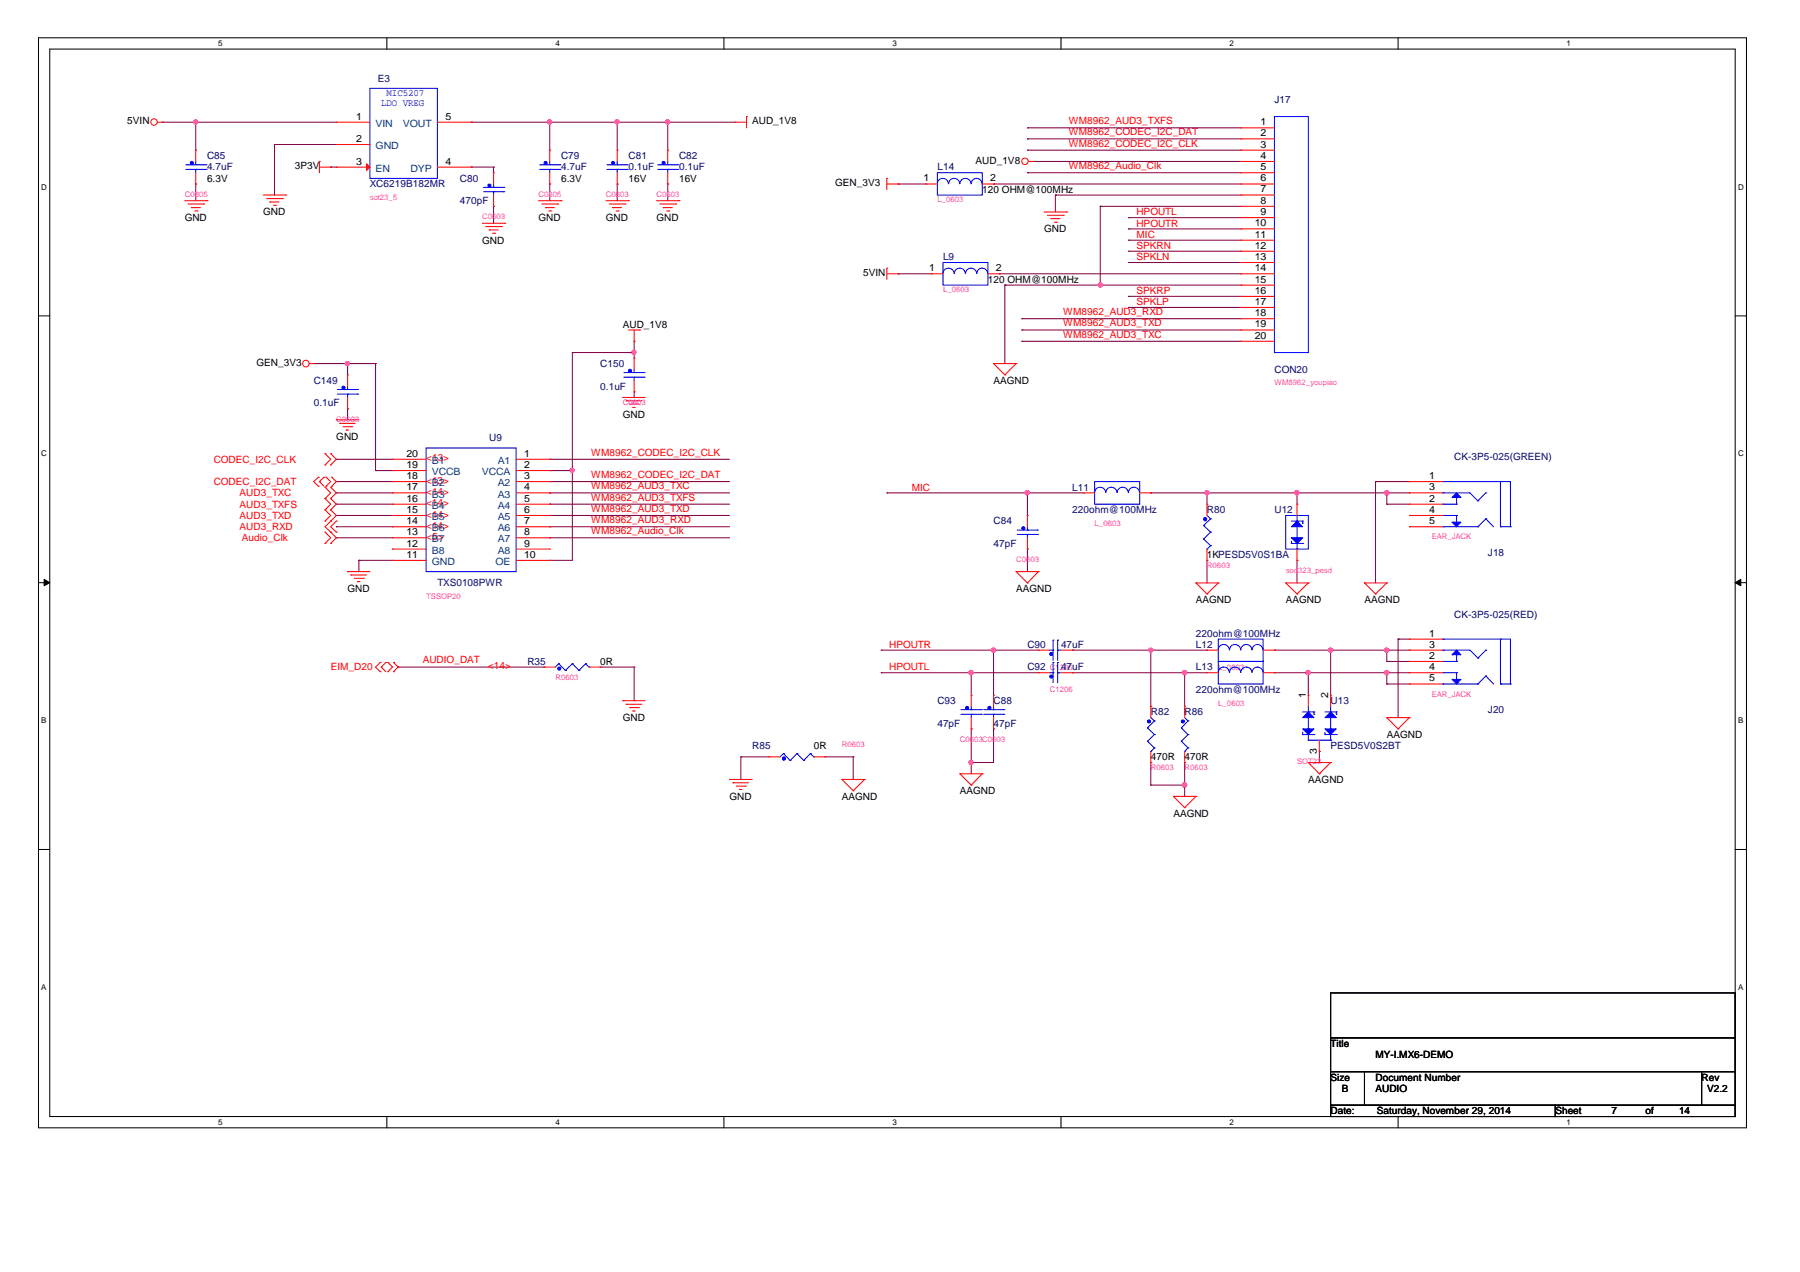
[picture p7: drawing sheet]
<svg xmlns="http://www.w3.org/2000/svg" width="297mm" height="210mm" viewBox="0 0 297 210" stroke-linecap="round" stroke-linejoin="round" font-family="sans-serif">
<path d="M6.3 6.2h281.9v179.9h-281.9zM8.2 8.1h278.1v176.1h-278.1z" fill="none" stroke="#000" stroke-width=".17"/>
<g fill="#fff">
<path d="M36 6.4h.7v1.5h-.7z"/>
<path d="M36 184.5h.7v1.4h-.7z"/>
</g>
<path d="M63.8 6.2v1.9M63.8 184.2v1.9" fill="none" stroke="#000" stroke-width=".17"/>
<g fill="#fff">
<path d="M91.7 6.4h.7v1.5h-.7z"/>
<path d="M91.7 184.5h.7v1.4h-.7z"/>
</g>
<path d="M119.5 6.2v1.9M119.5 184.2v1.9" fill="none" stroke="#000" stroke-width=".17"/>
<g fill="#fff">
<path d="M147.3 6.4h.7v1.5h-.7z"/>
<path d="M147.3 184.5h.7v1.4h-.7z"/>
</g>
<path d="M175.1 6.2v1.9M175.1 184.2v1.9" fill="none" stroke="#000" stroke-width=".17"/>
<g fill="#fff">
<path d="M202.9 6.4h.7v1.5h-.7z"/>
<path d="M202.9 184.5h.7v1.4h-.7z"/>
</g>
<path d="M230.7 6.2v1.9M230.7 184.2v1.9" fill="none" stroke="#000" stroke-width=".17"/>
<g fill="#fff">
<path d="M258.5 6.4h.7v1.5h-.7z"/>
<path d="M258.5 184.5h.7v1.4h-.7z"/>
<path d="M6.8 30.1h.9v1.5h-.9z"/>
<path d="M286.8 30.1h.9v1.5h-.9z"/>
<path d="M6.8 74.1h.9v1.5h-.9z"/>
<path d="M286.8 74.1h.9v1.5h-.9z"/>
</g>
<path d="M6.3 52.1h1.9M286.3 52.1h1.9" fill="none" stroke="#000" stroke-width=".17"/>
<g fill="#fff">
<path d="M6.8 118.2h.9v1.4h-.9z"/>
<path d="M286.8 118.2h.9v1.4h-.9z"/>
</g>
<path d="M6.3 96.2h1.9M286.3 96.2h1.9" fill="none" stroke="#000" stroke-width=".17"/>
<g fill="#000" stroke="#000" stroke-width=".17">
<path d="M7.3 95.6l.9 .6-.9 .5z" fill-rule="evenodd"/>
<path d="M286.3 96.2l1-.6v1.1z" fill-rule="evenodd"/>
</g>
<g fill="#fff">
<path d="M6.8 162.2h.8v1.5h-.8z"/>
<path d="M286.8 162.2h.8v1.5h-.8z"/>
</g>
<path d="M6.3 140.2h1.9M286.3 140.2h1.9M219.6 163.8h66.7v7.5h-66.7zM219.6 171.3h66.7v5.5h-66.7zM219.6 176.8h5.6v5.6h-5.6zM225.2 176.8h55.6v5.6h-55.6zM280.8 176.8h5.5v5.6h-5.5zM219.6 182.4h37.1v1.8h-37.1zM256.7 182.4h29.6v1.8h-29.6z" fill="none" stroke="#000" stroke-width=".17"/>
<g fill="none" stroke="#800040" stroke-width=".17">
<path d="M26.8 20.2h.1M26.8 20.2h28.7M32.3 20.2h.1M32.3 30.4h.1M32.3 20.2v4.6M32.3 30.4v2.7M45.3 23.8h.1M45.3 23.8h10.2M45.3 23.8v8.4M54.6 27.6h.1M54.6 27.6h.9M77.8 27.6h.1"/>
<path d="M77.8 20.2h.1M77.8 20.2h43.5M77.8 27.6h3.6M81.4 27.6h.1M81.4 34.1h.1M81.4 27.6v.9M81.4 34.1v2.7M90.7 20.2h.1M90.7 30.4h.1M90.7 20.2v4.6M90.7 30.4v2.7M101.9 20.2h.1"/>
<path d="M101.9 30.4h.1M101.9 20.2v4.6M101.9 30.4v2.7M110.2 20.2h.1M110.2 30.4h.1M110.2 20.2v4.6M110.2 30.4v2.7M148.2 30.4h.1M148.2 30.4h4.6M164 30.4h.1M164 30.4h40.8M169.5 22.9h.1"/>
<path d="M169.5 24.8h.1M169.5 21.1h.1M169.5 28.5h.1M169.5 22.9h35.3M169.5 24.8h35.3M169.5 21.1h35.3M169.5 28.5h35.3M170.5 26.6h.1M170.5 26.6h34.3M174.2 32.2h.1M174.2 32.2v2.8M174.2 32.2h30.6"/>
<path d="M181.6 34.1h.1M181.6 34.1h23.2M181.6 34.1v12.9M186.2 35.9h.1M186.2 39.6h.1M186.2 37.8h.1M186.2 35.9h18.6M186.2 39.6h18.6M186.2 37.8h18.6M94.4 58.2h.1M94.4 58.2v34.3h-3.7M94.4 58.2h10.2"/>
<path d="M104.6 56.3h.1M104.6 58.2h.1M104.6 56.3v2.8M148.2 45.2h.1M148.2 45.2h5.6M164.9 45.2h.1M164.9 45.2h39.9M165.8 47h.1M165.8 47v13M165.8 47h39M168.6 52.6h.1M168.6 54.5h.1"/>
<path d="M168.6 56.3h.1M168.6 52.6h36.2M168.6 54.5h36.2M168.6 56.3h36.2M181.6 47h.1M186.2 48.9h.1M186.2 50.7h.1M186.2 41.5h.1M186.2 43.3h.1M186.2 48.9h18.6M186.2 50.7h18.6M186.2 41.5h18.6"/>
<path d="M186.2 43.3h18.6M51.8 60h.1M51.8 60h10.2M55.5 75.8h.1M55.5 79.5h.1M55.5 75.8h9.3M55.5 79.5h9.3M57.4 67.5h.1M57.4 60h.1M57.4 60v1.9M57.4 67.5v1.8M62 77.7h.1"/>
<path d="M62 60h.1M62 77.7h2.8M62 60v17.7M90.7 77.7h.1M90.7 75.8h.1M90.7 79.5h.1M90.7 77.7h3.7M90.7 75.8h29.7M90.7 79.5h29.7M94.4 77.7h.1M104.6 64.7h.1M104.6 64.7v.9"/>
<path d="M227 79.5h.1M227 79.5h5.6M227 79.5v16.7M55.5 85.1h.1M55.5 86.9h.1M55.5 81.3h.1M55.5 83.2h.1M55.5 88.7h.1M55.5 85.1h9.3M55.5 86.9h9.3M55.5 81.3h9.3M55.5 83.2h9.3"/>
<path d="M55.5 88.7h9.3M59.2 92.5h.1M59.2 92.5h5.6M59.2 92.5v1.8M90.7 92.5h.1M90.7 81.3h.1M90.7 83.2h.1M90.7 85.1h.1M90.7 86.9h.1M90.7 88.7h.1M90.7 85.1h29.7M90.7 86.9h29.7"/>
<path d="M90.7 81.3h29.7M90.7 83.2h29.7M90.7 88.7h29.7M146.3 81.3h.1M146.3 81.3h32.5M169.5 81.3h.1M169.5 90.6h.1M169.5 81.3v3.8M169.5 90.6v3.7M189.9 81.3h.1M189.9 81.3h42.7M199.2 81.3h.1"/>
<path d="M199.2 92.5h.1M199.2 81.3v1.9M199.2 92.5v3.7M214 92.5h.1M214 81.3h.1M214 81.3v1.9M214 92.5v3.7M228.9 83.2h.1M228.9 81.3h.1M228.9 83.2h3.7M228.9 81.3v1.9M65.7 110.1h.1"/>
<path d="M65.7 110.1h24.1M99.1 110.1h5.5M104.6 115.6h.1M104.6 110.1h.1M104.6 110.1v5.5M145.4 111h.1M145.4 107.3h.1M145.4 111h26M145.4 107.3h26M160.3 111h.1M160.3 111v3.7M164 107.3h.1"/>
<path d="M164 107.3v7.4M177 107.3h.1M177 111h.1M177 111h22.2M177 107.3h22.2M189.9 107.3h.1M189.9 107.3v9.3M195.5 111h.1M195.5 111v5.6M210.3 107.3h.1M210.3 111h.1M210.3 111h22.3"/>
<path d="M210.3 107.3h22.3M215.9 111h.1M215.9 111v3.7M219.6 107.3h.1M219.6 107.3v7.4M228.9 109.1h.1M228.9 107.3h.1M228.9 112.9h.1M228.9 111h.1M228.9 109.1h3.7M228.9 107.3v1.8M228.9 111v1.9"/>
<path d="M228.9 112.9h3.7M230.7 105.5h.1M230.7 105.5h1.9M230.7 105.5v12.9M122.3 128.6h.1M122.3 124.9h.1M122.3 124.9h4.6M122.3 124.9v3.7M136.1 124.9h4.7M140.8 128.6h.1M140.8 124.9h.1M140.8 124.9v3.7"/>
<path d="M160.3 120.3h.1M160.3 125.8h.1M160.3 120.3v7.4M164 120.3h.1M164 120.3v5.5h-3.7M189.9 125.8h.1M189.9 129.6h.1M189.9 125.8v3.8M189.9 129.6h5.6M195.5 125.8h.1M195.5 129.6h.1M195.5 125.8v5.6"/>
<path d="M217.7 124h.1M217.7 124v1.8"/>
</g>
<g fill="#f0f" stroke="#f0f" stroke-width=".17">
<circle cx="57.3" cy="60" r=".34"/>
<circle cx="104.6" cy="58.1" r=".34"/>
<circle cx="94.4" cy="77.6" r=".34"/>
<circle cx="181.6" cy="47" r=".35"/>
<circle cx="90.7" cy="20.1" r=".36"/>
<circle cx="101.8" cy="20.1" r=".36"/>
<circle cx="110.2" cy="20.1" r=".36"/>
<circle cx="32.3" cy="20.1" r=".34"/>
<circle cx="160.2" cy="125.8" r=".34"/>
<circle cx="228.8" cy="107.3" r=".36"/>
<circle cx="228.8" cy="111" r=".37"/>
<circle cx="215.8" cy="111" r=".35"/>
<circle cx="189.9" cy="107.3" r=".34"/>
<circle cx="195.5" cy="111" r=".37"/>
<circle cx="195.5" cy="129.5" r=".37"/>
<circle cx="219.6" cy="107.3" r=".36"/>
<circle cx="169.5" cy="81.3" r=".35"/>
<circle cx="228.8" cy="81.3" r=".37"/>
<circle cx="214" cy="81.3" r=".37"/>
<circle cx="199.2" cy="81.3" r=".35"/>
<circle cx="160.2" cy="111" r=".35"/>
<circle cx="163.9" cy="107.3" r=".36"/>
</g>
<g fill="none" stroke="#f00" stroke-width=".17">
<path d="M123.2 19.2h.1M123.2 19.2v1.9M26 20.2h.8M26.8 20.2h.1M30.5 33.1h3.7M31 33.7h2.6M31.6 34.3h.1M31.6 34.3h1.5M32.1 34.8h.4M32.3 24.8h.1M32.3 30.4h.1M32.3 24.8v1.8"/>
<path d="M32.3 28.5v1.9M32.5 34.8h.1M33.6 33.7h.1M34.2 33.1h.1M43.4 32.2h3.8M44 32.8h2.6M44.5 33.3h.1M44.5 33.3h1.6M45.1 33.9h.4M45.5 33.9h.1M46.6 32.8h.1M47.2 32.2h.1"/>
<path d="M52.7 26.6h.1M52.7 27.6h1.9M52.7 26.6v1.9M54.6 27.6h.1M55.5 20.2h.1M55.5 23.8h.1M55.5 27.6h.1M55.5 20.2h5.5M55.5 27.6h5.5M55.5 23.8h5.5M72.2 20.2h5.6M72.2 27.6h5.6"/>
<path d="M77.8 27.6h.1M77.8 20.2h.1M79.6 36.8h3.7M80.1 37.4h2.7M80.7 37.9h.1M80.7 37.9h1.5M81.3 38.5h.3M81.4 28.5h.1M81.4 34.1h.1M81.4 28.5v1.9M81.4 32.2v1.9M81.6 38.5h.1"/>
<path d="M82.8 37.4h.1M83.3 36.8h.1M88.9 33.1h3.7M89.4 33.7h2.6M90 34.3h.1M90 34.3h1.5M90.6 34.8h.3M90.7 24.8h.1M90.7 30.4h.1M90.7 24.8v1.8M90.7 28.5v1.9M90.9 34.8h.1"/>
<path d="M92 33.7h.1M92.6 33.1h.1M100 33.1h3.7M100.5 33.7h2.7M101.1 34.3h.1M101.1 34.3h1.5M101.7 34.8h.3M101.9 24.8h.1M101.9 30.4h.1M101.9 24.8v1.8M101.9 28.5v1.9M102 34.8h.1"/>
<path d="M103.2 33.7h.1M103.7 33.1h.1M108.3 33.1h3.8M108.9 33.7h2.6M109.4 34.3h.1M109.4 34.3h1.6M110 34.8h.4M110.2 24.8h.1M110.2 30.4h.1M110.2 24.8v1.8M110.2 28.5v1.9M110.4 34.8h.1"/>
<path d="M111.5 33.7h.1M112.1 33.1h.1M121.3 20.2h.1M121.3 20.2h1.9M146.3 29.4h.1M146.3 29.4v1.9M146.3 30.4h1.9M148.2 30.4h.1M152.8 30.4h.1M152.8 30.4h1.9M162.1 30.4h1.9M164 30.4h.1"/>
<path d="M169.7 26.6h.8M170.5 26.6h.1M172.3 35h3.7M172.8 35.5h2.7M173.4 36.1h.1M173.4 36.1h1.5M174 36.7h.3M174.3 36.7h.1M175.5 35.5h.1M176 35h.1M204.8 21.1h.1M204.8 22.9h.1"/>
<path d="M204.8 24.8h.1M204.8 26.6h.1M204.8 28.5h.1M204.8 30.4h.1M204.8 32.2h.1M204.8 34.1h.1M204.8 35.9h.1M204.8 37.8h.1M204.8 39.6h.1M204.8 26.6h5.5M204.8 32.2h5.5M204.8 30.4h5.5"/>
<path d="M204.8 21.1h5.5M204.8 22.9h5.5M204.8 24.8h5.5M204.8 28.5h5.5M204.8 34.1h5.5M204.8 35.9h5.5M204.8 37.8h5.5M204.8 39.6h5.5M103.7 54.5h1.9M104.6 56.3h.1M104.6 59.1h.1M104.6 54.5v1.8"/>
<path d="M104.6 59.1v1.8M105.6 54.5h.1M146.3 44.3h.1M146.3 45.2h1.9M146.3 44.3v1.8M148.2 45.2h.1M153.8 45.2h.1M153.8 45.2h1.8M163 45.2h1.9M164.9 45.2h.1M204.8 41.5h.1M204.8 43.3h.1"/>
<path d="M204.8 45.2h.1M204.8 47h.1M204.8 48.9h.1M204.8 50.7h.1M204.8 52.6h.1M204.8 54.5h.1M204.8 56.3h.1M204.8 45.2h5.5M204.8 54.5h5.5M204.8 41.5h5.5M204.8 43.3h5.5M204.8 47h5.5"/>
<path d="M204.8 48.9h5.5M204.8 50.7h5.5M204.8 52.6h5.5M204.8 56.3h5.5M51.1 60h.7M51.8 60h.1M52.5 78.8h.1M52.5 78.8l-.7 .7 .7 .7M52.7 79.5h.1M52.7 79.5l.8 .7M53.5 78.8h.1M53.5 78.8l-.8 .7"/>
<path d="M53.6 76.7h.1M53.6 74.9h.1M53.6 74.9l1 .9-1 .9M53.8 78.8h.1M53.8 78.8l.8 .7-.8 .7M54.6 74.9h.1M54.6 76.7h.1M54.6 74.9l.9 .9-.9 .9M54.7 78.8h.1M54.7 78.8l.8 .7-.8 .7M55.5 69.3h.1M55.5 69.3h3.7"/>
<path d="M56 69.9h.1M56 69.9h2.6M56.6 70.4h1.5M57.1 71h.1M57.1 71h.4M57.4 61.9h.1M57.4 67.5h.1M57.4 61.9v1.8M57.4 65.6v1.9M58.1 70.4h.1M64.8 79.5h.1M64.8 77.7h.1"/>
<path d="M64.8 75.8h.1M64.8 79.5h5.5M64.8 75.8h5.5M64.8 77.7h5.5M85.2 79.5h5.5M85.2 75.8h5.5M85.2 77.7h5.5M90.7 75.8h.1M90.7 77.7h.1M90.7 79.5h.1M102.8 65.6h.1M102.8 65.6h3.7"/>
<path d="M103.3 66.1h.1M103.3 66.1h2.6M103.9 66.7h1.5M104.4 67.2h.1M104.4 67.2h.4M104.6 64.7h.1M104.6 62.8v1.9M105.4 66.7h.1M164 60h.1M164 60h3.7M164 60l1.8 1.9M165.8 61.9h.1"/>
<path d="M167.7 60h.1M167.7 60l-1.9 1.9M232.6 79.5h.1M232.6 79.5h5.5M52.5 80.2h.1M53.6 86h.1M53.6 84.1h.1M53.6 82.3h.1M53.6 80.4h.1M53.6 89.7h.1M53.6 87.8h.1M53.6 84.1l1 1-1 .9"/>
<path d="M53.6 80.4l1 .9-1 1M53.6 82.3l1 .9-1 .9M53.6 87.8l1 .9-1 1M53.8 80.2h.1M54.6 84.1h.1M54.6 86h.1M54.6 87.8h.1M54.6 80.4h.1M54.6 82.3h.1M54.6 89.7h.1M54.6 84.1l.9 1-1.9 1.8 1 .9M54.6 80.4l.9 .9-.9 1"/>
<path d="M54.6 82.3l.9 .9-.9 .9M54.6 87.8l.9 .9-.9 1M54.7 80.2h.1M55.5 86h.1M55.5 87.8h.1M55.5 86l-.9 .9 .9 .9M57.4 94.3h.1M57.4 94.3h3.6M57.9 94.9h.1M57.9 94.9h2.6M58.5 95.4h1.4M59 96h.1"/>
<path d="M59 96h.4M59.9 95.4h.1M64.8 86.9h.1M64.8 85.1h.1M64.8 83.2h.1M64.8 81.3h.1M64.8 92.5h.1M64.8 90.6h.1M64.8 88.7h.1M64.8 86.9h5.5M64.8 85.1h5.5M64.8 83.2h5.5"/>
<path d="M64.8 81.3h5.5M64.8 88.7h5.5M64.8 90.6h5.5M64.8 92.5h5.5M85.2 86.9h5.5M85.2 85.1h5.5M85.2 83.2h5.5M85.2 81.3h5.5M85.2 88.7h5.5M85.2 90.6h5.5M85.2 92.5h5.5M90.7 81.3h.1"/>
<path d="M90.7 83.2h.1M90.7 85.1h.1M90.7 86.9h.1M90.7 88.7h.1M90.7 90.6h.1M90.7 92.5h.1M167.7 94.3h.1M167.7 94.3h3.7M167.7 94.3l1.8 1.9M169.5 96.2h.1M169.5 85.1h.1M169.5 90.6h.1"/>
<path d="M169.5 85.1v1.8M169.5 88.7v1.9M171.4 94.3h.1M171.4 94.3l-1.9 1.9M178.8 81.3h.1M178.8 81.3h1.8M188.1 81.3h1.8M189.9 81.3h.1M197.4 96.2h.1M197.4 96.2h3.6M197.4 96.2l1.8 1.8M199.2 98h.1"/>
<path d="M199.2 83.2h.1M199.2 92.5h.1M199.2 83.2v1.9M199.2 90.6v1.9M201 96.2h.1M201 96.2l-1.8 1.8M212.2 96.2h.1M212.2 96.2h3.7M212.2 96.2l1.8 1.8M214 98h.1M214 83.2h.1M214 92.5h.1"/>
<path d="M214 83.2v1.9M214 90.6v1.9M215.9 96.2h.1M215.9 96.2l-1.9 1.8M225.2 96.2h.1M225.2 96.2h3.7M225.2 96.2l1.8 1.8M227 98h.1M228.9 96.2h.1M228.9 96.2l-1.9 1.8M232.6 86.9h.1M232.6 85.1h.1"/>
<path d="M232.6 83.2h.1M232.6 81.3h.1M232.6 86.9h5.5M232.6 85.1h5.5M232.6 83.2h5.5M232.6 81.3h5.5M62.7 110.8h.1M62.7 109.3h.1M62.7 109.3l-.7 .8 .7 .7M62.9 110.1h.1M62.9 110.1l.8 .7M63.7 109.3h.1"/>
<path d="M63.7 109.3l-.8 .8M64 109.3h.1M64 110.8h.1M64 109.3l.8 .8-.8 .7M64.9 109.3h.1M64.9 110.8h.1M64.9 109.3l.8 .8-.8 .7M89.8 110.1h.1M89.8 110.1h1.9M97.2 110.1h1.9M99.1 110.1h.1M102.8 115.6h.1"/>
<path d="M102.8 115.6h3.7M103.3 116.2h.1M103.3 116.2h2.6M103.9 116.8h1.5M104.4 117.3h.1M104.4 117.3h.4M105.4 116.8h.1M160.3 114.7h.1M160.3 114.7v1.9M160.3 118.4v1.9M164 114.7h.1M164 114.7v1.9"/>
<path d="M164 118.4v1.9M171.4 107.3h.1M171.4 111h.1M171.4 107.3h1.8M171.4 111h1.8M175.1 107.3h1.9M175.1 111h1.9M177 107.3h.1M177 111h.1M189.9 116.6h.1M189.9 116.6v1.8M195.5 116.6h.1"/>
<path d="M195.5 116.6v1.8M199.2 107.3h.1M199.2 111h.1M199.2 107.3h1.8M199.2 111h1.8M208.4 107.3h1.9M208.4 111h1.9M210.3 107.3h.1M210.3 111h.1M215.9 114.7h.1M215.9 114.7v1.9M219.6 114.7h.1"/>
<path d="M219.6 114.7v1.9M228.9 118.4h.1M228.9 118.4h3.7M228.9 118.4l1.8 1.9M232.6 118.4h.1M232.6 112.9h.1M232.6 111h.1M232.6 109.1h.1M232.6 107.3h.1M232.6 105.5h.1M232.6 118.4l-1.9 1.9M232.6 107.3h5.5"/>
<path d="M232.6 111h5.5M232.6 112.9h5.5M232.6 109.1h5.5M232.6 105.5h5.5M120.4 128.6h.1M120.4 128.6h3.7M120.9 129.2h.1M120.9 129.2h2.6M121.5 129.7h1.5M122 130.3h.1M122 130.3h.4M123 129.7h.1"/>
<path d="M126.9 124.9h.1M126.9 124.9h1.8M134.3 124.9h1.8M136.1 124.9h.1M138.9 128.6h.1M138.9 128.6h3.8M138.9 128.6l1.9 1.9M140.8 130.5h.1M142.7 128.6h.1M142.7 128.6l-1.9 1.9M158.4 127.7h.1M158.4 127.7h3.7"/>
<path d="M158.4 127.7l1.9 1.9M160.3 129.6h.1M160.3 120.3h.1M162.1 127.7h.1M162.1 127.7l-1.8 1.9M164 120.3h.1M189.9 125.8h.1M189.9 124v1.8M193.6 131.4h.1M193.6 131.4h3.8M193.6 131.4l1.9 1.9M195.5 133.3h.1"/>
<path d="M195.5 125.8h.1M195.5 124v1.8M197.4 131.4h.1M197.4 131.4l-1.9 1.9M215.9 125.8h.1M215.9 125.8h3.7M215.9 125.8l1.8 1.9M217.7 127.7h.1M217.7 124h.1M217.7 122.1v1.9M219.6 125.8h.1M219.6 125.8l-1.9 1.9"/>
<path d="M230.7 120.3h.1"/>
<circle cx="25.4" cy="20.1" r=".54"/>
<circle cx="169.1" cy="26.6" r=".54"/>
<circle cx="50.5" cy="60" r=".55"/>
</g>
<g fill="none" stroke="#00f" stroke-width=".17">
<path d="M61 14.6h11.2v14.8h-11.2zM210.3 19.2h5.6v39h-5.6zM30.6 28h3.4M30.6 27.2h3.4M32.3 28h.1M32.3 27.2h.1M32.3 26.6v.6M32.3 28v.5M34 28h.1M34 27.2h.1M79.8 31.6h3.3M79.8 30.9h3.3"/>
<path d="M81.4 31.6h.1M81.4 30.9h.1M81.4 30.4v.5M81.4 31.6v.6M83.1 31.6h.1M83.1 30.9h.1M89.1 28h3.3M89.1 27.2h3.3M90.7 28h.1M90.7 27.2h.1M90.7 26.6v.6M90.7 28v.5"/>
<path d="M92.4 28h.1M92.4 27.2h.1M100.2 28h3.3M100.2 27.2h3.3M101.9 28h.1M101.9 27.2h.1M101.9 26.6v.6M101.9 28v.5M103.5 28h.1M103.5 27.2h.1M108.5 28h3.3M108.5 27.2h3.3"/>
<path d="M110.2 28h.1M110.2 27.2h.1M110.2 26.6v.6M110.2 28v.5M111.8 28h.1M111.8 27.2h.1M154.7 28.5h7.4v3.7h-7.4zM154.7 30.3a.91 .91 0 0 1 .9-.9 .91 .91 0 0 1 .9 .9M156.5 30.3a.91 .91 0 0 1 1-.9 .91 .91 0 0 1 .9 .9M158.4 30.3a.91 .91 0 0 1 .9-.9 .91 .91 0 0 1 .9 .9M160.3 30.3a.89 .89 0 0 1 .9-.9 .89 .89 0 0 1 .9 .9M155.6 43.3h7.4v3.7h-7.4z"/>
<path d="M155.6 45.1a.91 .91 0 0 1 .9-.8 .91 .91 0 0 1 .9 .8M157.5 45.1a.91 .91 0 0 1 .9-.8 .91 .91 0 0 1 .9 .8M159.3 45.1a.91 .91 0 0 1 1-.8 .91 .91 0 0 1 .9 .8M161.2 45.1a.89 .89 0 0 1 .9-.8 .89 .89 0 0 1 .9 .8M55.7 65h3.3M55.7 64.3h3.3M57.4 65h.1M57.4 64.3h.1M57.4 63.7v.6M57.4 65v.6M59 65h.1M59 64.3h.1"/>
<path d="M70.3 73.9h14.9v20.4h-14.9zM103 62.2h3.3M103 61.5h3.3M104.6 62.2h.1M104.6 61.5h.1M104.6 60.9v.6M104.6 62.2v.6M106.3 62.2h.1M106.3 61.5h.1M180.6 79.5h7.5v3.7h-7.5zM238.1 79.5h.1M238.1 79.5h11.2v7.4"/>
<path d="M247.6 79.5h.1M247.6 79.5v7.4M167.9 88.2h3.3M167.9 87.5h3.3M169.5 88.2h.1M169.5 87.5h.1M169.5 86.9v.6M169.5 88.2v.5M171.2 88.2h.1M171.2 87.5h.1M180.6 81.3a.91 .91 0 0 1 .9-.9 .91 .91 0 0 1 1 .9M182.5 81.3a.91 .91 0 0 1 .9-.9 .91 .91 0 0 1 .9 .9"/>
<path d="M184.4 81.3a.91 .91 0 0 1 .9-.9 .91 .91 0 0 1 .9 .9M186.2 81.3a.91 .91 0 0 1 .9-.9 .91 .91 0 0 1 .9 .9M198.6 86.7h.1M198.6 89h.1M198.6 86.7l1.2 1.1M198.6 89l1.2 1.1M199.2 90.6h.1M199.2 85.1l.6 .5M199.8 85.6h.1M199.8 87.8h.1M199.8 90.1h.1M199.8 85.6l-1.2 1.1"/>
<path d="M199.8 87.8l-1.2 1.2M199.8 90.1l-.6 .5M212.2 85.1h3.7v5.5h-3.7zM213.1 89.7h.1M213.1 86h1.9M213.1 89.7h1.9M213.1 89.3v.4M214 88.7h.1M214 86h.1M214 90.6h.1M214 85.1v.9M214 86.9v1.8"/>
<path d="M214 89.7v.9M215 86h.1M215 86.3h.1M215 89.7h.1M215 86v.3M238.1 86.9h.1M238.1 81.3h.1M238.1 83.2h.1M238.1 85.1h.1M238.1 86.9h5.8M238.1 81.3h4.5l1.3 1.3M238.1 83.2h2.3"/>
<path d="M238.1 85.1h2.3M240.4 83.2h.1M240.4 85.1h.1M240.4 82.1v1.1M240.4 85.1v1.1M243.9 86.9h.1M243.9 82.6h.1M245.2 85.6h.1M245.2 81.3h.1M245.2 85.6l1.3 1.3M245.2 85.6l-1.3 1.3M245.2 81.3l-1.3 1.3"/>
<path d="M247.6 86.9h.1M247.6 86.9h1.7M249.3 86.9h.1M92.2 109.5h.1M92.2 109.5l-.5 .6M92.2 109.5l1.1 1.1M93.3 110.6h.1M94.4 109.5h.1M94.4 109.5l-1.1 1.1M94.4 109.5l1.1 1.1M95.5 110.6h.1M96.6 109.5h.1"/>
<path d="M96.6 109.5l-1.1 1.1M96.6 109.5l.6 .6M97.2 110.1h.1M158.6 117.9h3.3M158.6 117.1h3.3M160.3 117.9h.1M160.3 117.1h.1M160.3 116.6v.5M160.3 117.9v.5M161.9 117.9h.1M161.9 117.1h.1M162.3 117.9h3.4"/>
<path d="M162.3 117.1h3.4M164 117.9h.1M164 117.1h.1M164 116.6v.5M164 117.9v.5M165.7 117.9h.1M165.7 117.1h.1M173.2 107.3h.6M173.2 111h.6M173.8 105.6h.1M173.8 107.3h.1M173.8 109.3h.1"/>
<path d="M173.8 111h.1M173.8 105.6v3.4M173.8 109.3v3.4M174.5 105.6h.1M174.5 107.3h.1M174.5 109.3h.1M174.5 111h.1M174.5 107.3h.6M174.5 111h.6M174.5 105.6v3.4M174.5 109.3v3.4M189.9 118.4l.6 .6"/>
<path d="M190.5 119h.1M190.5 119l-1.1 1.1M195.5 118.4l.5 .6M196 119h.1M196 119l-1.1 1.1M201 105.5h7.4v3.6h-7.4zM201 109.1h7.4v3.8h-7.4zM201 107.2a.91 .91 0 0 1 1-.8 .91 .91 0 0 1 .9 .8M201 111a.91 .91 0 0 1 1-.9 .91 .91 0 0 1 .9 .9M202.9 107.2a.91 .91 0 0 1 .9-.8 .91 .91 0 0 1 .9 .8M202.9 111a.91 .91 0 0 1 .9-.9 .91 .91 0 0 1 .9 .9M204.8 107.2a.91 .91 0 0 1 .9-.8 .91 .91 0 0 1 .9 .8"/>
<path d="M204.8 111a.91 .91 0 0 1 .9-.9 .91 .91 0 0 1 .9 .9M206.6 107.2a.89 .89 0 0 1 .9-.8 .89 .89 0 0 1 .9 .8M206.6 111a.89 .89 0 0 1 .9-.9 .89 .89 0 0 1 .9 .9M215 117.5h1.8M215.9 117.5h.1M215.9 116.6v.9M215.9 118.4v1.9M216.8 117.5h.1M216.8 117.9h.1M216.8 117.5v.4M218.7 117.5h1.8M219.6 117.5h.1"/>
<path d="M219.6 116.6v.9M219.6 118.4v1.9M220.5 117.5h.1M220.5 117.9h.1M220.5 117.5v.4M238.1 112.9h.1M238.1 105.5h.1M238.1 107.3h.1M238.1 109.1h.1M238.1 111h.1M238.1 105.5h11.2v7.4M238.1 112.9h5.8"/>
<path d="M238.1 107.3h4.5l1.3 1.3M238.1 109.1h2.3M238.1 111h2.3M240.4 109.1h.1M240.4 111h.1M240.4 108v1.1M240.4 111v1.1M243.9 112.9h.1M243.9 108.6h.1M245.2 111.6h.1M245.2 107.3h.1M245.2 111.6l1.3 1.3"/>
<path d="M245.2 111.6l-1.3 1.3M245.2 107.3l-1.3 1.3M247.6 112.9h.1M247.6 105.5h.1M247.6 105.5v7.4M247.6 112.9h1.7M249.3 112.9h.1M129.3 124.3h.1M129.3 124.3l-.6 .6M129.3 124.3l1.1 1.2M130.4 125.5h.1M131.5 124.3h.1"/>
<path d="M131.5 124.3l-1.1 1.2M131.5 124.3l1.1 1.2M132.6 125.5h.1M133.7 124.3h.1M133.7 124.3l-1.1 1.2M133.7 124.3l.6 .6M134.3 124.9h.1M189.4 120.1h.1M189.4 122.3h.1M189.4 120.1l1.1 1.1M189.4 122.3l1.1 1.1M189.9 124h.1"/>
<path d="M190.5 121.2h.1M190.5 123.4h.1M190.5 121.2l-1.1 1.1M190.5 123.4l-.6 .6M194.9 120.1h.1M194.9 122.3h.1M194.9 120.1l1.1 1.1M194.9 122.3l1.1 1.1M195.5 124h.1M196 121.2h.1M196 123.4h.1M196 121.2l-1.1 1.1"/>
<path d="M196 123.4l-.5 .6M215 121.2h.1M215 121.2h1.8M215 120.8v.4M215.9 120.3h.1M215.9 122.1h.1M215.9 121.2v.9M215.9 122.1h3.7M216.8 121.2h.1M218.7 121.2h.1M218.7 121.2h1.8M218.7 120.8v.4"/>
<path d="M219.6 120.3h.1M219.6 122.1h.1M219.6 121.2v.9M220.5 121.2h.1"/>
</g>
<g fill="#00f" stroke="#00f" stroke-width=".17">
<path d="M215 118.4l.9-.9 .9 .9z" fill-rule="evenodd"/>
<path d="M215 120.3h1.8l-.9 .9z" fill-rule="evenodd"/>
<path d="M218.7 118.4l.9-.9 .9 .9z" fill-rule="evenodd"/>
<path d="M218.7 120.3h1.8l-.9 .9z" fill-rule="evenodd"/>
<path d="M214 86l1 .9h-1.9z" fill-rule="evenodd"/>
<path d="M213.1 88.7h1.9l-1 1z" fill-rule="evenodd"/>
<path d="M239.6 86.2h1.5l-.7 .7z" fill-rule="evenodd"/>
<path d="M240.4 81.3l.7 .8h-1.5z" fill-rule="evenodd"/>
<path d="M239.6 112.1h1.5l-.7 .8z" fill-rule="evenodd"/>
<path d="M240.4 107.3l.7 .7h-1.5z" fill-rule="evenodd"/>
<circle cx="189.6" cy="119.1" r=".26"/>
<circle cx="80.8" cy="30.6" r=".26"/>
<circle cx="56.7" cy="64" r=".26"/>
<circle cx="90" cy="26.9" r=".26"/>
<circle cx="198.9" cy="85.7" r=".27"/>
<circle cx="168.9" cy="87.2" r=".26"/>
<circle cx="159.6" cy="116.8" r=".26"/>
<circle cx="173.5" cy="107.9" r=".26"/>
<circle cx="163.3" cy="116.8" r=".26"/>
<circle cx="129.4" cy="125.2" r=".27"/>
<circle cx="101.2" cy="26.9" r=".26"/>
<circle cx="173.5" cy="111.6" r=".26"/>
<circle cx="195.2" cy="119.1" r=".26"/>
<circle cx="109.5" cy="26.9" r=".26"/>
<circle cx="31.7" cy="26.9" r=".26"/>
<circle cx="104" cy="61.2" r=".26"/>
<circle cx="92.3" cy="110.3" r=".26"/>
</g>
<path d="M60.5 27l.5 .6-.5 .5z" fill-rule="evenodd" fill="#f00" stroke="#f00" stroke-width=".17"/>
<g font-size="1.7" fill="#000080">
<text x="62.4" y="13.5">E3</text>
<text x="210.3" y="17">J17</text>
<text x="34.2" y="26.3">C85</text>
<text x="34.2" y="28.1">4.7uF</text>
<text x="75.9" y="30">C80</text>
<text x="92.6" y="26.3">C79</text>
<text x="92.6" y="28.1">4.7uF</text>
<text x="103.7" y="26.3">C81</text>
<text x="103.7" y="28.1">0.1uF</text>
<text x="112.1" y="26.3">C82</text>
<text x="112.1" y="28.1">0.1uF</text>
<text x="154.7" y="28.1">L14</text>
<text x="61" y="30.9">XC6219B182MR</text>
<text x="75.9" y="33.7">470pF</text>
<text x="155.6" y="42.9">L9</text>
<text x="51.8" y="63.3">C149</text>
<text x="99.1" y="60.6">C150</text>
<text x="99.1" y="64.3">0.1uF</text>
<text x="210.3" y="61.5">CON20</text>
<text x="51.8" y="67.1">0.1uF</text>
<text x="80.7" y="72.8">U9</text>
<text x="240" y="76">CK-3P5-025(GREEN)</text>
<text x="177" y="81">L11</text>
<text x="164" y="86.5">C84</text>
<text x="177" y="84.7">220ohm@100MHz</text>
<text x="199.2" y="84.7">R80</text>
<text x="210.3" y="84.7">U12</text>
<text x="164" y="90.2">47pF</text>
<text x="245.5" y="91.7">J18</text>
<text x="72.2" y="96.7">TXS0108PWR</text>
<text x="240" y="101.9">CK-3P5-025(RED)</text>
<text x="169.5" y="106.9">C90</text>
<text x="175.1" y="106.9">47uF</text>
<text x="197.4" y="106.9">L12</text>
<text x="197.4" y="105.1">220ohm@100MHz</text>
<text x="87" y="109.7">R35</text>
<text x="169.5" y="110.6">C92</text>
<text x="175.1" y="110.6">47uF</text>
<text x="197.4" y="110.6">L13</text>
<text x="154.7" y="116.2">C93</text>
<text x="154.7" y="119.9">47pF</text>
<text x="164" y="116.2">C88</text>
<text x="164" y="119.9">47pF</text>
<text x="189.9" y="118">R82</text>
<text x="195.5" y="118">R86</text>
<text x="197.4" y="114.4">220ohm@100MHz</text>
<text x="219.6" y="116.2">U13</text>
<text x="245.5" y="117.7">J20</text>
<text x="124.1" y="123.6">R85</text>
<text x="219.6" y="123.6">PESD5V0S2BT</text>
</g>
<g font-size="1.7" fill="#00f">
<text x="62.9" y="17.5">LDO VREG</text>
<text x="63.8" y="15.9">MIC5207</text>
</g>
<g font-size="1.7">
<text x="21" y="20.5">5VIN</text>
<text x="58.8" y="19.7">1</text>
<text x="58.8" y="23.4">2</text>
<text x="73.5" y="19.7">5</text>
<text x="124.1" y="20.5">AUD_1V8</text>
<text x="208" y="20.7">1</text>
<text x="208" y="22.5">2</text>
<text x="34.2" y="30">6.3V</text>
<text x="48.6" y="28">3P3V</text>
<text x="58.8" y="27.1">3</text>
<text x="73.5" y="27.1">4</text>
<text x="92.6" y="30">6.3V</text>
<text x="103.7" y="30">16V</text>
<text x="112.1" y="30">16V</text>
<text x="152.4" y="29.9">1</text>
<text x="161" y="27">AUD_1V8</text>
<text x="163.4" y="29.9">2</text>
<text x="208" y="24.4">3</text>
<text x="208" y="26.2">4</text>
<text x="208" y="28.1">5</text>
<text x="208" y="29.9">6</text>
<text x="43.4" y="35.5">GND</text>
<text x="137.8" y="30.7">GEN_3V3</text>
<text x="162.1" y="31.8">120 OHM@100MHz</text>
<text x="208" y="31.8">7</text>
<text x="208" y="33.6">8</text>
<text x="208" y="35.5">9</text>
<text x="30.5" y="36.5">GND</text>
<text x="79.6" y="40.2">GND</text>
<text x="88.9" y="36.5">GND</text>
<text x="100" y="36.5">GND</text>
<text x="108.3" y="36.5">GND</text>
<text x="172.3" y="38.3">GND</text>
<text x="207.1" y="37.4">10</text>
<text x="207.1" y="39.2">11</text>
<text x="207.1" y="41">12</text>
<text x="142.5" y="45.6">5VIN</text>
<text x="153.3" y="44.8">1</text>
<text x="163" y="46.7">120 OHM@100MHz</text>
<text x="164.3" y="44.8">2</text>
<text x="207.1" y="42.9">13</text>
<text x="207.1" y="44.8">14</text>
<text x="207.1" y="46.6">15</text>
<text x="207.1" y="48.5">16</text>
<text x="207.1" y="50.3">17</text>
<text x="207.1" y="52.2">18</text>
<text x="102.8" y="54.1">AUD_1V8</text>
<text x="207.1" y="54">19</text>
<text x="207.1" y="55.9">20</text>
<text x="42.3" y="60.4">GEN_3V3</text>
<text x="164" y="63.3">AAGND</text>
<text x="102.8" y="68.9">GND</text>
<text x="55.5" y="72.6">GND</text>
<text x="67.1" y="77.2">19</text>
<text x="67.1" y="75.4">20</text>
<text x="86.5" y="75.4">1</text>
<text x="86.5" y="77.2">2</text>
<text x="67.1" y="82.8">16</text>
<text x="67.1" y="80.9">17</text>
<text x="67.1" y="79.1">18</text>
<text x="86.5" y="79.1">3</text>
<text x="86.5" y="80.9">4</text>
<text x="86.5" y="82.8">5</text>
<text x="235.8" y="82.8">2</text>
<text x="235.8" y="80.9">3</text>
<text x="235.8" y="79.1">1</text>
<text x="67.1" y="86.5">14</text>
<text x="67.1" y="84.6">15</text>
<text x="67.1" y="88.3">13</text>
<text x="86.5" y="84.6">6</text>
<text x="86.5" y="86.5">7</text>
<text x="86.5" y="88.3">8</text>
<text x="235.8" y="86.5">5</text>
<text x="235.8" y="84.6">4</text>
<text x="67.1" y="92">11</text>
<text x="67.1" y="90.2">12</text>
<text x="86.5" y="90.2">9</text>
<text x="86.5" y="92">10</text>
<text x="199.2" y="92.1">1KPESD5V0S1BA</text>
<text x="57.4" y="97.7">GND</text>
<text x="167.7" y="97.7">AAGND</text>
<text x="197.4" y="99.5">AAGND</text>
<text x="212.2" y="99.5">AAGND</text>
<text x="225.2" y="99.5">AAGND</text>
<text x="235.8" y="106.9">3</text>
<text x="235.8" y="105">1</text>
<text x="99.1" y="109.7">0R</text>
<text x="235.8" y="112.5">5</text>
<text x="235.8" y="110.6">4</text>
<text x="235.8" y="108.7">2</text>
<text x="102.8" y="119">GND</text>
<text x="215.5" y="115.2" transform="rotate(-90 215.5 115.2)">1</text>
<text x="219.2" y="115.2" transform="rotate(-90 219.2 115.2)">2</text>
<text x="134.3" y="123.6">0R</text>
<text x="189.9" y="125.5">470R</text>
<text x="195.5" y="125.5">470R</text>
<text x="217.3" y="124.4" transform="rotate(-90 217.3 124.4)">3</text>
<text x="228.9" y="121.8">AAGND</text>
<text x="120.4" y="132">GND</text>
<text x="138.9" y="132">AAGND</text>
<text x="158.4" y="131">AAGND</text>
<text x="215.9" y="129.2">AAGND</text>
<text x="193.6" y="134.8">AAGND</text>
<text x="219.6" y="172.7">Title</text>
<text x="219.6" y="178.3">Size</text>
<text x="227" y="174.6">MY-I.MX6-DEMO</text>
<text x="227" y="178.3">Document Number</text>
<text x="280.8" y="178.3">Rev</text>
<text x="219.6" y="183.9">Date:</text>
<text x="221.4" y="180.2">B</text>
<text x="227" y="180.2">AUDIO</text>
<text x="227.2" y="183.9">Saturday, November 29, 2014</text>
<text x="256.7" y="183.9">Sheet</text>
<text x="265.9" y="183.9">7</text>
<text x="271.5" y="183.9">of</text>
<text x="277.1" y="183.9">14</text>
<text x="281.7" y="180.2">V2.2</text>
</g>
<g font-size="1.7" fill="#004080">
<text x="62" y="20.9">VIN</text>
<text x="66.5" y="20.9">VOUT</text>
<text x="62" y="24.6">GND</text>
<text x="62" y="28.3">EN</text>
<text x="67.7" y="28.3">DYP</text>
<text x="71.2" y="76.6">B1</text>
<text x="82.1" y="76.6">A1</text>
<text x="71.2" y="84">B4</text>
<text x="71.2" y="82.1">B3</text>
<text x="71.2" y="80.2">B2</text>
<text x="71.2" y="78.4">VCCB</text>
<text x="79.5" y="78.4">VCCA</text>
<text x="82.1" y="80.2">A2</text>
<text x="82.1" y="82.1">A3</text>
<text x="82.1" y="84">A4</text>
<text x="71.2" y="87.7">B6</text>
<text x="71.2" y="85.8">B5</text>
<text x="71.2" y="89.5">B7</text>
<text x="82.1" y="85.8">A5</text>
<text x="82.1" y="87.7">A6</text>
<text x="82.1" y="89.5">A7</text>
<text x="71.2" y="93.2">GND</text>
<text x="71.2" y="91.4">B8</text>
<text x="81.7" y="93.2">OE</text>
<text x="82.1" y="91.4">A8</text>
</g>
<g font-size="1.7" fill="#f00">
<text x="176.4" y="22.3">WM8962_CODEC_I2C_DAT</text>
<text x="176.4" y="20.5">WM8962_AUD3_TXFS</text>
<text x="176.4" y="24.2">WM8962_CODEC_I2C_CLK</text>
<text x="176.4" y="27.9">WM8962_Audio_Clk</text>
<text x="187.5" y="35.5">HPOUTL</text>
<text x="187.5" y="41.1">SPKRN</text>
<text x="187.5" y="39.3">MIC</text>
<text x="187.5" y="37.4">HPOUTR</text>
<text x="187.5" y="42.9">SPKLN</text>
<text x="175.5" y="52">WM8962_AUD3_RXD</text>
<text x="175.5" y="53.9">WM8962_AUD3_TXD</text>
<text x="187.5" y="48.5">SPKRP</text>
<text x="187.5" y="50.3">SPKLP</text>
<text x="175.5" y="55.7">WM8962_AUD3_TXC</text>
<text x="35.3" y="76.3">CODEC_I2C_CLK</text>
<text x="70.3" y="76.1">&lt;13&gt;</text>
<text x="97.6" y="75.2">WM8962_CODEC_I2C_CLK</text>
<text x="35.3" y="80">CODEC_I2C_DAT</text>
<text x="39.5" y="81.9">AUD3_TXC</text>
<text x="39.5" y="83.7">AUD3_TXFS</text>
<text x="70.3" y="81.7">&lt;14&gt;</text>
<text x="70.3" y="83.6">&lt;14&gt;</text>
<text x="70.3" y="79.9">&lt;13&gt;</text>
<text x="97.6" y="78.9">WM8962_CODEC_I2C_DAT</text>
<text x="97.6" y="80.7">WM8962_AUD3_TXC</text>
<text x="97.6" y="82.6">WM8962_AUD3_TXFS</text>
<text x="150.5" y="81">MIC</text>
<text x="39.5" y="85.6">AUD3_TXD</text>
<text x="39.5" y="87.5">AUD3_RXD</text>
<text x="39.9" y="89.3">Audio_Clk</text>
<text x="70.3" y="85.4">&lt;14&gt;</text>
<text x="70.3" y="87.3">&lt;14&gt;</text>
<text x="70.3" y="89.1">&lt;5&gt;</text>
<text x="97.6" y="84.5">WM8962_AUD3_TXD</text>
<text x="97.6" y="86.3">WM8962_AUD3_RXD</text>
<text x="97.6" y="88.2">WM8962_Audio_Clk</text>
<text x="146.7" y="106.9">HPOUTR</text>
<text x="54.6" y="110.6">EIM_D20</text>
<text x="69.8" y="109.5">AUDIO_DAT</text>
<text x="80.5" y="110.5">&lt;14&gt;</text>
<text x="146.7" y="110.6">HPOUTL</text>
</g>
<g font-size="1.3">
<text x="36" y="7.6">5</text>
<text x="91.7" y="7.6">4</text>
<text x="147.3" y="7.6">3</text>
<text x="202.9" y="7.6">2</text>
<text x="258.5" y="7.6">1</text>
<text x="6.8" y="31.3">D</text>
<text x="286.8" y="31.3">D</text>
<text x="6.8" y="75.3">C</text>
<text x="286.8" y="75.3">C</text>
<text x="6.8" y="119.4">B</text>
<text x="286.8" y="119.4">B</text>
<text x="6.8" y="163.4">A</text>
<text x="286.8" y="163.4">A</text>
<text x="36" y="185.6">5</text>
<text x="91.7" y="185.6">4</text>
<text x="147.3" y="185.6">3</text>
<text x="202.9" y="185.6">2</text>
<text x="258.5" y="185.6">1</text>
</g>
<g font-size="1.3" fill="#f0f">
<text x="30.5" y="32.5">C0805</text>
<text x="61" y="33">sot23_5</text>
<text x="88.9" y="32.5">C0805</text>
<text x="100" y="32.5">C0603</text>
<text x="108.3" y="32.5">C0603</text>
<text x="154.7" y="33.4">L_0603</text>
<text x="79.6" y="36.2">C0603</text>
<text x="155.6" y="48.2">L_0603</text>
<text x="210.3" y="63.6">WM8962_youpiao</text>
<text x="55.5" y="69.6">C0603</text>
<text x="102.8" y="66.8">C0603</text>
<text x="180.6" y="86.8">L_0603</text>
<text x="236.3" y="89">EAR_JACK</text>
<text x="167.7" y="92.7">C0603</text>
<text x="199.2" y="93.7">R0603</text>
<text x="212.2" y="94.6">sod323_pesd</text>
<text x="70.3" y="98.9">TSSOP20</text>
<text x="91.7" y="112.2">R0603</text>
<text x="173.2" y="110.5">C1206</text>
<text x="201" y="110.5">L_0603</text>
<text x="173.2" y="114.2">C1206</text>
<text x="201" y="116.5">L_0603</text>
<text x="236.3" y="115">EAR_JACK</text>
<text x="138.9" y="123.3">R0603</text>
<text x="158.4" y="122.4">C0603C0603</text>
<text x="189.9" y="127">R0603</text>
<text x="195.5" y="127">R0603</text>
<text x="214" y="126.1">SOT23</text>
</g>
</svg>
